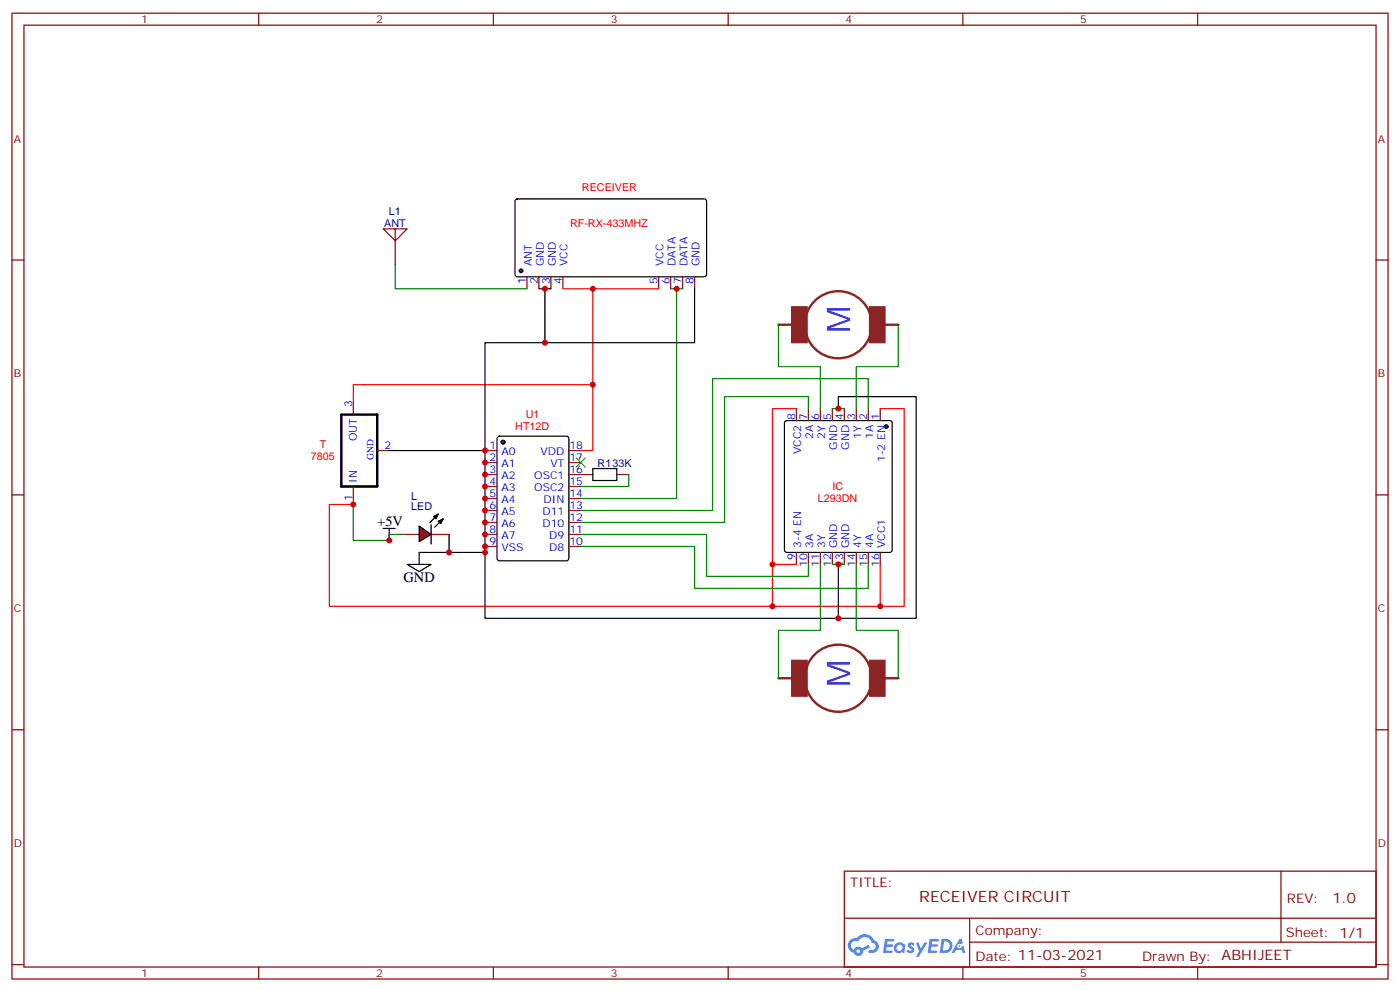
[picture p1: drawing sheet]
<svg xmlns="http://www.w3.org/2000/svg" width="412mm" height="292mm" viewBox="0 0 412 292" stroke-linecap="round" stroke-linejoin="round" font-family="sans-serif">
<g fill="#8c2424" stroke="#8c2424" stroke-width=".35">
<path d="M256.1 90.3h4.6v10.6h-4.6z"/>
<path d="M233.2 90.3h4.6v10.6h-4.6z"/>
<path d="M256.1 194.4h4.6v10.6h-4.6z"/>
<path d="M233.2 194.4h4.6v10.6h-4.6z"/>
</g>
<g fill="none" stroke="#8c2424" stroke-width=".71">
<path d="M229.3 95.6h7.1M257.5 95.6h7.1M229.3 199.7h7.1M257.5 199.7h7.1"/>
<circle cx="246.9" cy="95.6" r="9.9"/>
<circle cx="246.9" cy="199.7" r="9.9"/>
</g>
<g fill="none" stroke="#870000" stroke-width=".35">
<path d="M3.5 3.9h405.4v284.3h-405.4zM7.1 7.4h398.2v277.3h-398.2zM76.2 3.9v3.5M145.3 3.9v3.5M214.5 3.9v3.5M283.6 3.9v3.5M352.8 3.9v3.5M3.5 76.6h3.6M405.3 76.6h3.6M3.5 145.7h3.6M405.3 145.7h3.6M3.5 214.8h3.6"/>
<path d="M405.3 214.8h3.6M248.7 256.5h156.6v28.2h-156.6zM377.3 256.5v20.9M248.7 270.3h156.5M285.6 277.4h119.6M285.6 270.3v14.1M3.5 284h3.6M76.2 284.7v3.5M145.3 284.7v3.5M214.5 284.7v3.5M283.6 284.7v3.5M352.8 284.7v3.5"/>
<path d="M405.3 284h3.6"/>
</g>
<g fill="#5487ff">
<path d="M267.7 277.6a1.22 1.22 0 0 1 1.7 .3l-.4 .6a.47 .47 0 0 0-.3-.4 .47 .47 0 0 0-.5 .2l.1 .2a1.14 1.14 0 0 1 .8 1.8 1.14 1.14 0 0 1-1.9-.1l-.2-.1 .5-.6 .7 .4a.29 .29 0 0 0 .3-.2 .29 .29 0 0 0-.2-.3 1.04 1.04 0 0 1-.6-1.8z"/>
<path d="M260.7 276.4h2.4l.3 .2-.2 .5h-1.8l-.1 .9h1.5l.3 .4-.3 .3h-1.6l-.2 1.1 1.7 .1 .2 .3-.2 .3-2.6 .1z"/>
<path d="M273.8 276.4h2.4l.3 .2-.1 .5h-1.8l-.2 .9h1.6l.3 .4-.4 .3h-1.6l-.1 1.1 1.7 .1 .2 .3-.2 .3h-2.6z"/>
<path d="M282.6 276.4h.7l.3 1.3-.6 .3a.69 .69 0 0 0-1 .2 .69 .69 0 0 0 .4 1 .69 .69 0 0 0 .9-.6l.5-.3 .6 2.2h-.8l-.2-.8h-1.8l-.5 .8h-.8z"/>
<path d="M269.8 277.5h.8l.6 1.8 1.1-1.8h.9l-2.6 4.2h-.8l.9-1.6z"/>
<path d="M277.4 276.4l-.6 4.2h1.3a2.11 2.11 0 0 0 2.5-2.2 2.11 2.11 0 0 0-2.5-2zM278.1 277.1a1.39 1.39 0 0 1 1.7 1.5 1.39 1.39 0 0 1-1.8 1.2h-.3z"/>
<path d="M263.7 278a1.54 1.54 0 0 0-.1 2.2 1.54 1.54 0 0 0 2.2 .1l.6 .3 .3-2.3-.2-.3h-.4a1.49 1.49 0 0 0-2.4 0zM264 279a.94 .94 0 0 1 1.8 0 .94 .94 0 0 1-1.8 0z"/>
<path d="M250.4 276.8a2.18 2.18 0 0 0 1.1 3.7 1.44 1.44 0 0 0 1.6 .9 1.44 1.44 0 0 0 1.2-1.5l2-1-.5-.7-1.9 1a1.47 1.47 0 0 0-2.4 .4 1.39 1.39 0 0 1-.7-1.9 1.39 1.39 0 0 1 2-.5 2.12 2.12 0 0 1 2.2-1.3 2.12 2.12 0 0 1 1.9 1.7 1.14 1.14 0 0 1 1.1 1.4 1.14 1.14 0 0 1-1.7 .7 .43 .43 0 0 0-.5 .4 .43 .43 0 0 0 .4 .5 1.98 1.98 0 0 0 2.5-1.3 1.98 1.98 0 0 0-1.2-2.5 3.1 3.1 0 0 0-5.3-.7l-.9 .1zM252.3 280.1a.55 .55 0 0 1 1.1 0 .55 .55 0 0 1-1.1 0z"/>
<circle cx="282.6" cy="278.5" r=".26"/>
</g>
<circle cx="148.2" cy="130.2" r=".53" fill="#870000" stroke="#000" stroke-width=".35"/>
<path d="M146.6 128.6l.5-.2h19.8l.6 .4 .1 35.6-.5 .6-20 .1-.6-.5-.1-35.5z" fill="none" stroke="#000" stroke-width=".35"/>
<circle cx="148.2" cy="130.2" r=".53" fill="#870000" stroke="#000" stroke-width=".35"/>
<g fill="none" stroke="#870000" stroke-width=".35">
<path d="M142.9 132.6h3.5M142.9 136.2h3.5M142.9 139.7h3.5M167.6 132.6h3.5M167.6 136.2h3.5M167.6 139.7h3.5M142.9 143.2h3.5M142.9 146.8h3.5M142.9 150.3h3.5M142.9 153.8h3.5M142.9 157.3h3.5M167.6 143.2h3.5"/>
<path d="M167.6 146.8h3.5M167.6 150.3h3.5M167.6 153.8h3.5M167.6 157.3h3.5M142.9 160.9h3.5M167.6 160.9h3.5"/>
</g>
<path d="M231.3 124l.5-.2h30.3l.5 .2 .2 .5v37.4l-.2 .5-.5 .2h-30.3l-.5-.2-.2-.5v-37.4z" fill="none" stroke="#000" stroke-width=".35"/>
<circle cx="261.1" cy="125.6" r=".53" fill="#870000" stroke="#000" stroke-width=".35"/>
<g fill="none" stroke="#870000" stroke-width=".35">
<path d="M104.1 118.5v3.6M111.1 132.6h3.6M234.6 120.3v3.5M238.1 120.3v3.5M241.7 120.3v3.5M245.2 120.3v3.5M248.7 120.3v3.5M252.2 120.3v3.5M255.8 120.3v3.5M259.3 120.3v3.5M104.1 143.2v3.6M234.6 162.6v3.6"/>
<path d="M238.1 162.6v3.6M241.7 162.6v3.6M245.2 162.6v3.6M248.7 162.6v3.6M252.2 162.6v3.6M255.8 162.6v3.6M259.3 162.6v3.6"/>
</g>
<path d="M100.5 122.1h10.6v21.1h-10.6z" fill="none" stroke="#000" stroke-width=".71"/>
<g fill="#870000" stroke="#000" stroke-width=".35">
<path d="M129.1 153.5l1.4-.7-.7 1.4z"/>
<path d="M127.7 152l1.4-.7-.7 1.5z"/>
</g>
<path d="M118.2 157.3h5.3M127 157.3h5.3" fill="none" stroke="#870000" stroke-width=".35"/>
<path d="M127 154.5v5.7M129.1 151.3l-2.5 2.5M130.5 152.8l-2.4 2.4" fill="none" stroke="#000" stroke-width=".35"/>
<path d="M123.5 154.9l3.5 2.4-3.5 2.2z" fill="#870000" stroke="#000" stroke-width=".35"/>
<path d="M151.9 58.8l.5-.2h55.3l.4 .7v21.8l-.7 .4-55.3-.1-.4-.6v-21.5z" fill="none" stroke="#000" stroke-width=".35"/>
<circle cx="153.5" cy="79.7" r=".53" fill="#870000" stroke="#000" stroke-width=".35"/>
<path d="M116.4 67.4v3.5l3.5-3.5h-7l3.5 3.5v7.1M155.2 81.5v3.5M158.7 81.5v3.5M162.3 81.5v3.5M165.8 81.5v3.5M194 81.5v3.5M197.6 81.5v3.5M201.1 81.5v3.5M204.6 81.5v3.5M171.1 139.7h3.5M181.7 139.7h3.5" fill="none" stroke="#870000" stroke-width=".35"/>
<path d="M174.6 137.9h7.1v3.6h-7.1z" fill="none" stroke="#000" stroke-width=".35"/>
<g fill="#870000">
<circle cx="229.3" cy="95.6" r=".18"/>
<circle cx="264.6" cy="95.6" r=".18"/>
<circle cx="229.3" cy="199.7" r=".18"/>
<circle cx="264.6" cy="199.7" r=".18"/>
</g>
<path d="M158.7 85h3.6M160.5 85v15.9h-17.6v31.7M204.6 85v15.9h-44.1M114.7 132.6h28.2v49.4h104M246.9 120.3v-3.5h23v65.2h-23v-15.8M112.9 155.6h3.5M114.7 155.6v3.5M132.3 157.3v5.3M119.9 166.2h7.1l-3.5 2.1zM142.9 162.6h-19.4v3.6" fill="none" stroke="#000" stroke-width=".35"/>
<g fill="none" stroke="#008700" stroke-width=".35">
<path d="M116.4 78v7h38.8M197.6 85h3.5M199.3 85v61.8h-28.2M229.3 95.6v12.3h12.4v12.4M264.6 95.6v12.3h-12.4v12.4M185.2 139.7v3.5h-14.1M238.1 120.3v-3.5h-24.7v37h-42.3M245.2 120.3h3.5M255.8 120.3v-8.8h-45.9v38.8h-38.8M104.1 148.5v10.6h10.6v-1.8h3.5M171.1 157.3h37v12.4h30v-3.5M171.1 160.9h33.5v12.3h51.2v-7"/>
<path d="M241.7 166.2v19.4h-12.4v14.1M245.2 166.2h3.5M252.2 166.2v19.4h12.4v14.1"/>
</g>
<path d="M165.8 85h28.2M174.6 85v28.2M104.1 118.5v-5.3h70.5v19.4h-3.5M234.6 120.3h-7.1v45.9h7.1M259.3 120.3h7v58.2h-38.8M104.1 146.8v1.7h-7.1v30h130.5v-12.3M259.3 166.2v12.3" fill="none" stroke="#f00" stroke-width=".35"/>
<g fill="#c00">
<circle cx="174.6" cy="113.2" r=".88"/>
<circle cx="227.5" cy="166.2" r=".88"/>
<circle cx="227.5" cy="178.5" r=".88"/>
<circle cx="246.9" cy="120.3" r=".88"/>
<circle cx="246.9" cy="166.2" r=".88"/>
<circle cx="246.9" cy="182" r=".88"/>
<circle cx="142.9" cy="132.6" r=".88"/>
<circle cx="142.9" cy="136.2" r=".88"/>
<circle cx="142.9" cy="139.7" r=".88"/>
<circle cx="142.9" cy="143.2" r=".88"/>
<circle cx="142.9" cy="146.8" r=".88"/>
<circle cx="142.9" cy="150.3" r=".88"/>
<circle cx="142.9" cy="153.8" r=".88"/>
<circle cx="142.9" cy="157.3" r=".88"/>
<circle cx="142.9" cy="160.9" r=".88"/>
<circle cx="104.1" cy="148.5" r=".88"/>
<circle cx="142.9" cy="162.6" r=".88"/>
<circle cx="114.7" cy="159.1" r=".88"/>
<circle cx="132.3" cy="162.6" r=".88"/>
<circle cx="174.6" cy="85" r=".88"/>
<circle cx="160.5" cy="85" r=".88"/>
<circle cx="199.3" cy="85" r=".88"/>
<circle cx="160.5" cy="100.9" r=".88"/>
<circle cx="259.3" cy="178.5" r=".88"/>
</g>
<path d="M169.7 134.8l2.8 2.8M172.5 134.8l-2.8 2.8" fill="none" stroke="#3c3" stroke-width=".35"/>
<g font-size="9.5" fill="#00f">
<text x="250.5" y="98.1" transform="rotate(-90 250.5 98.1)">M</text>
<text x="250.5" y="202.1" transform="rotate(-90 250.5 202.1)">M</text>
</g>
<text font-size="4.6" fill="#800" x="270.8" y="265.5">RECEIVER CIRCUIT</text>
<g font-size="4.2">
<text x="111.1" y="154.9">+5V</text>
<text x="118.9" y="171.4">GND</text>
</g>
<text font-size="4.2" fill="#800" x="392.5" y="265.7">1.0</text>
<g font-size="3.9" fill="#800">
<text x="250.5" y="261.1">TITLE:</text>
<text x="379.1" y="265.7">REV:</text>
<text x="287.4" y="275.3">Company:</text>
<text x="378.7" y="275.9">Sheet: 1/1</text>
<text x="287.4" y="282.9">Date: 11-03-2021</text>
<text x="336.4" y="283">Drawn By: ABHIJEET</text>
</g>
<g font-size="3.2" fill="#800">
<text x="41.6" y="6.9">1</text>
<text x="110.8" y="6.9">2</text>
<text x="179.9" y="6.9">3</text>
<text x="249.1" y="6.9">4</text>
<text x="318.2" y="6.9">5</text>
<text x="4.1" y="42">A</text>
<text x="405.9" y="42">A</text>
<text x="4.1" y="111.1">B</text>
<text x="405.9" y="111.1">B</text>
<text x="4.1" y="180.3">C</text>
<text x="405.9" y="180.3">C</text>
<text x="4.1" y="249.4">D</text>
<text x="405.9" y="249.4">D</text>
<text x="41.6" y="287.7">1</text>
<text x="110.8" y="287.7">2</text>
<text x="179.9" y="287.7">3</text>
<text x="249.1" y="287.7">4</text>
<text x="318.2" y="287.7">5</text>
</g>
<g font-size="3.2" fill="#f00">
<text x="171.4" y="56.3">RECEIVER</text>
<text x="167.9" y="66.9">RF-RX-433MHZ</text>
<text x="154.9" y="123.2">U1</text>
<text x="151.8" y="126.7">HT12D</text>
<text x="91.5" y="135.6">7805</text>
<text x="94.2" y="132">T</text>
<text x="240.9" y="147.9">L293DN</text>
<text x="245.3" y="144.4">IC</text>
</g>
<g font-size="3.2" fill="#000080">
<text x="114.6" y="63.2">L1</text>
<text x="113.2" y="66.8">ANT</text>
<text x="176.1" y="137.4">R133K</text>
<text x="121.1" y="147.1">L</text>
<text x="121.1" y="150.3">LED</text>
</g>
<g font-size="3.2" fill="#00f">
<text x="154.9" y="83.7" transform="rotate(-90 154.9 83.7)">1</text>
<text x="156.6" y="78.4" transform="rotate(-90 156.6 78.4)">ANT</text>
<text x="158.4" y="83.7" transform="rotate(-90 158.4 83.7)">2</text>
<text x="160.2" y="78.4" transform="rotate(-90 160.2 78.4)">GND</text>
<text x="161.9" y="83.7" transform="rotate(-90 161.9 83.7)">3</text>
<text x="163.7" y="78.4" transform="rotate(-90 163.7 78.4)">GND</text>
<text x="165.5" y="83.7" transform="rotate(-90 165.5 83.7)">4</text>
<text x="167.2" y="78.4" transform="rotate(-90 167.2 78.4)">VCC</text>
<text x="193.7" y="83.7" transform="rotate(-90 193.7 83.7)">5</text>
<text x="195.4" y="78.4" transform="rotate(-90 195.4 78.4)">VCC</text>
<text x="197.2" y="83.7" transform="rotate(-90 197.2 83.7)">6</text>
<text x="199" y="78.4" transform="rotate(-90 199 78.4)">DATA</text>
<text x="200.7" y="83.7" transform="rotate(-90 200.7 83.7)">7</text>
<text x="202.5" y="78.4" transform="rotate(-90 202.5 78.4)">DATA</text>
<text x="204.3" y="83.7" transform="rotate(-90 204.3 83.7)">8</text>
<text x="206" y="78.4" transform="rotate(-90 206 78.4)">GND</text>
<text x="103.7" y="119.9" transform="rotate(-90 103.7 119.9)">3</text>
<text x="234.2" y="123.6" transform="rotate(-90 234.2 123.6)">8</text>
<text x="237.8" y="123.6" transform="rotate(-90 237.8 123.6)">7</text>
<text x="241.3" y="123.6" transform="rotate(-90 241.3 123.6)">6</text>
<text x="244.8" y="123.6" transform="rotate(-90 244.8 123.6)">5</text>
<text x="248.4" y="123.6" transform="rotate(-90 248.4 123.6)">4</text>
<text x="251.9" y="123.6" transform="rotate(-90 251.9 123.6)">3</text>
<text x="255.4" y="123.6" transform="rotate(-90 255.4 123.6)">2</text>
<text x="258.9" y="123.6" transform="rotate(-90 258.9 123.6)">1</text>
<text x="105.1" y="129.9" transform="rotate(-90 105.1 129.9)">OUT</text>
<text x="239.5" y="129.3" transform="rotate(-90 239.5 129.3)">2A</text>
<text x="243.1" y="129.1" transform="rotate(-90 243.1 129.1)">2Y</text>
<text x="253.6" y="129.1" transform="rotate(-90 253.6 129.1)">1Y</text>
<text x="257.2" y="129.3" transform="rotate(-90 257.2 129.3)">1A</text>
<text x="113.2" y="132.3">2</text>
<text x="144.2" y="132.3">1</text>
<text x="144.2" y="135.8">2</text>
<text x="147.7" y="134.1">A0</text>
<text x="147.7" y="137.6">A1</text>
<text x="159.2" y="134.1">VDD</text>
<text x="162.1" y="137.6">VT</text>
<text x="167.7" y="135.8">17</text>
<text x="167.7" y="132.3">18</text>
<text x="236" y="133.7" transform="rotate(-90 236 133.7)">VCC2</text>
<text x="246.6" y="132.4" transform="rotate(-90 246.6 132.4)">GND</text>
<text x="250.1" y="132.4" transform="rotate(-90 250.1 132.4)">GND</text>
<text x="260.7" y="136.1" transform="rotate(-90 260.7 136.1)">1-2 EN</text>
<text x="105.1" y="142.2" transform="rotate(-90 105.1 142.2)">IN</text>
<text x="144.2" y="139.3">3</text>
<text x="144.2" y="142.9">4</text>
<text x="147.7" y="141.1">A2</text>
<text x="157.4" y="141.1">OSC1</text>
<text x="167.7" y="142.9">15</text>
<text x="167.7" y="139.3">16</text>
<text x="103.7" y="147.4" transform="rotate(-90 103.7 147.4)">1</text>
<text x="144.2" y="146.4">5</text>
<text x="144.2" y="149.9">6</text>
<text x="147.7" y="144.6">A3</text>
<text x="147.7" y="148.2">A4</text>
<text x="157.4" y="144.6">OSC2</text>
<text x="160.1" y="148.2">DIN</text>
<text x="167.7" y="149.9">13</text>
<text x="167.7" y="146.4">14</text>
<text x="144.2" y="153.5">7</text>
<text x="147.7" y="151.7">A5</text>
<text x="147.7" y="155.2">A6</text>
<text x="159.8" y="155.2">D10</text>
<text x="159.8" y="151.7">D11</text>
<text x="167.7" y="153.5">12</text>
<text x="144.2" y="157">8</text>
<text x="144.2" y="160.5">9</text>
<text x="147.7" y="158.8">A7</text>
<text x="161.8" y="158.8">D9</text>
<text x="167.7" y="160.5">10</text>
<text x="167.7" y="157">11</text>
<text x="236" y="161.3" transform="rotate(-90 236 161.3)">3-4 EN</text>
<text x="239.5" y="161.3" transform="rotate(-90 239.5 161.3)">3A</text>
<text x="243.1" y="161.3" transform="rotate(-90 243.1 161.3)">3Y</text>
<text x="246.6" y="161.3" transform="rotate(-90 246.6 161.3)">GND</text>
<text x="250.1" y="161.3" transform="rotate(-90 250.1 161.3)">GND</text>
<text x="253.6" y="161.3" transform="rotate(-90 253.6 161.3)">4Y</text>
<text x="257.2" y="161.3" transform="rotate(-90 257.2 161.3)">4A</text>
<text x="260.7" y="161.3" transform="rotate(-90 260.7 161.3)">VCC1</text>
<text x="147.7" y="162.3">VSS</text>
<text x="161.8" y="162.3">D8</text>
<text x="234.2" y="164.8" transform="rotate(-90 234.2 164.8)">9</text>
<text x="237.8" y="166.8" transform="rotate(-90 237.8 166.8)">10</text>
<text x="241.3" y="166.8" transform="rotate(-90 241.3 166.8)">11</text>
<text x="244.8" y="166.8" transform="rotate(-90 244.8 166.8)">12</text>
<text x="248.4" y="166.8" transform="rotate(-90 248.4 166.8)">13</text>
<text x="251.9" y="166.8" transform="rotate(-90 251.9 166.8)">14</text>
<text x="255.4" y="166.8" transform="rotate(-90 255.4 166.8)">15</text>
<text x="258.9" y="166.8" transform="rotate(-90 258.9 166.8)">16</text>
</g>
<text font-size="2.8" fill="#00f" x="110.1" y="135.5" transform="rotate(-90 110.1 135.5)">GND</text>
</svg>
